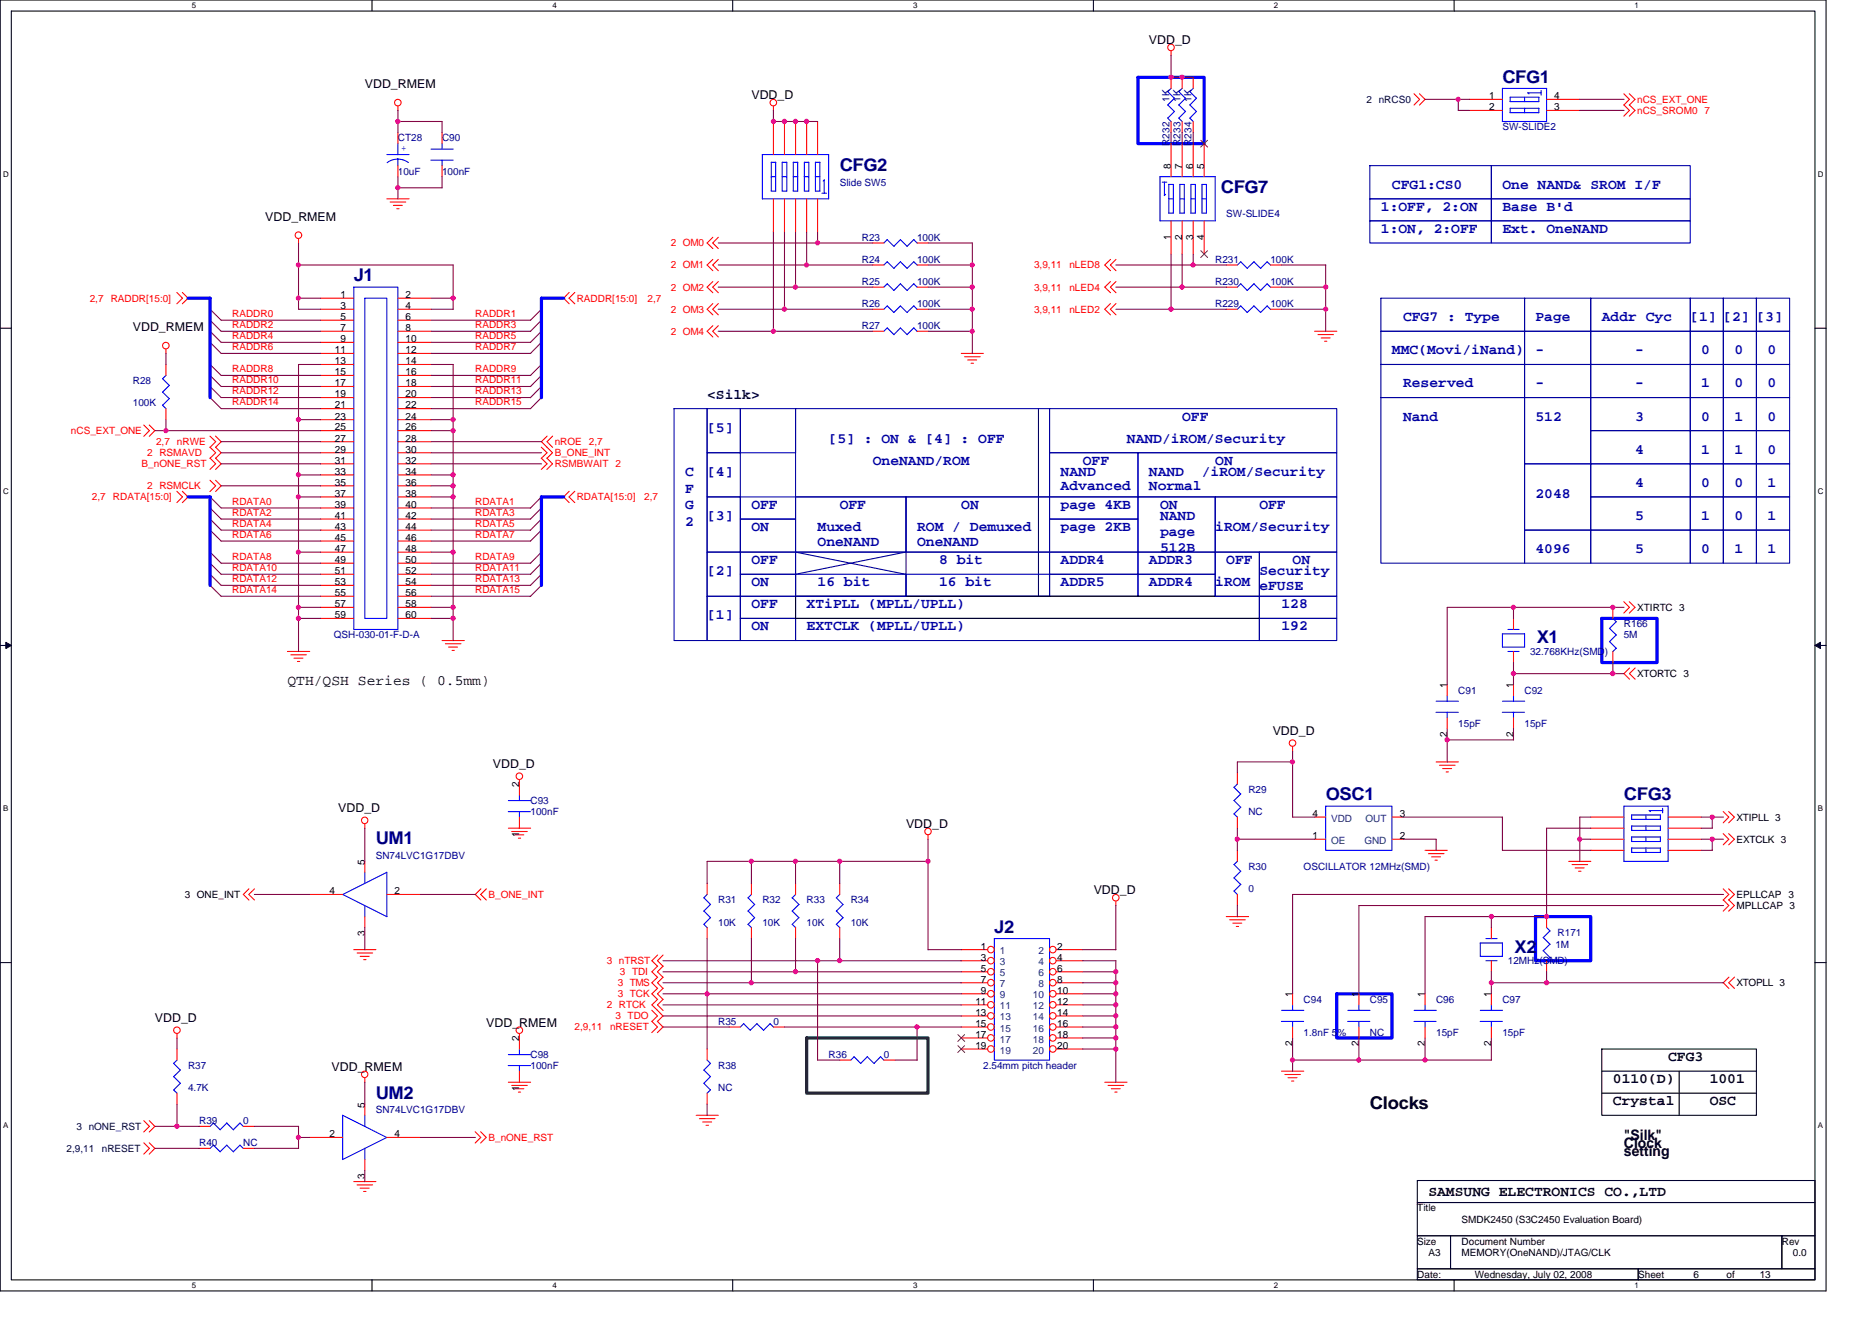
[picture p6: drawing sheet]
<svg xmlns="http://www.w3.org/2000/svg" width="297mm" height="210mm" viewBox="0 0 297 210" stroke-linecap="round" stroke-linejoin="round" font-family="sans-serif">
<path d="M0 0h289.7v204.9h-289.7zM1.8 1.8h286.2v201.3h-286.2z" fill="none" stroke="#000" stroke-width=".17"/>
<g fill="#fff">
<path d="M30.4 .2h.7v1.4h-.7z"/>
<path d="M30.4 203.3h.7v1.4h-.7z"/>
</g>
<path d="M59 0v1.8M59 203.1v1.8" fill="none" stroke="#000" stroke-width=".17"/>
<g fill="#fff">
<path d="M87.6 .2h.7v1.4h-.7z"/>
<path d="M87.6 203.3h.7v1.4h-.7z"/>
</g>
<path d="M116.3 0v1.8M116.3 203.1v1.8" fill="none" stroke="#000" stroke-width=".17"/>
<g fill="#fff">
<path d="M144.9 .2h.7v1.4h-.7z"/>
<path d="M144.9 203.3h.7v1.4h-.7z"/>
</g>
<path d="M173.5 0v1.8M173.5 203.1v1.8" fill="none" stroke="#000" stroke-width=".17"/>
<g fill="#fff">
<path d="M202.1 .2h.7v1.4h-.7z"/>
<path d="M202.1 203.3h.7v1.4h-.7z"/>
</g>
<path d="M230.7 0v1.8M230.7 203.1v1.8" fill="none" stroke="#000" stroke-width=".17"/>
<g fill="#fff">
<path d="M259.4 .2h.6v1.4h-.6z"/>
<path d="M259.4 203.3h.6v1.4h-.6z"/>
<path d="M.5 26.9h.9v1.4h-.9z"/>
<path d="M288.4 26.9h.9v1.4h-.9z"/>
<path d="M.5 77.3h.9v1.4h-.9z"/>
<path d="M288.4 77.3h.9v1.4h-.9z"/>
</g>
<path d="M0 52.1h1.8M288 52.1h1.7" fill="none" stroke="#000" stroke-width=".17"/>
<g fill="#fff">
<path d="M.5 127.6h.8v1.4h-.8z"/>
<path d="M288.4 127.6h.9v1.4h-.9z"/>
</g>
<path d="M0 102.4h1.8M288 102.4h1.7" fill="none" stroke="#000" stroke-width=".17"/>
<path d="M.9 101.9l.9 .5-.9 .5zM288 102.4l.9-.5v1z" fill="#000" stroke="#000" stroke-width=".16"/>
<g fill="#fff">
<path d="M.5 177.9h.8v1.4h-.8z"/>
<path d="M288.4 177.9h.9v1.4h-.9z"/>
</g>
<g fill="none" stroke="#000" stroke-width=".17">
<path d="M126.2 94.6h73.6v3.5h-73.6zM0 152.8h1.8M288 152.8h1.7M254.2 166.5h24.5v10.5h-24.5zM254.2 170h24.5M254.2 173.5h24.5M266.4 170v7M224.9 187.4h63.1v3.5h-63.1zM224.9 190.9h63.1v5.2h-63.1zM224.9 196.1h5.3v5.3h-5.3zM230.2 196.1h52.5v5.3h-52.5zM282.7 196.1h5.3v5.3h-5.3z"/>
<path d="M224.9 201.4h35v1.7h-35zM259.9 201.4h28.1v1.7h-28.1z"/>
</g>
<path d="M143.8 78.9v15.8M164.8 64.9v29.8M126.2 87.6l17.6 3.6M143.8 87.6l-17.6 3.5" fill="none" stroke="#000080" stroke-width=".17"/>
<g fill="none" stroke="#0000a0" stroke-width=".17">
<path d="M217.4 26.3h19.2v5.3h-19.2zM217.4 35.1h19.2v3.5h-19.2zM217.4 31.6h19.2v3.5h-19.2zM236.6 35.1h31.6v3.5h-31.6zM236.6 31.6h31.6v3.5h-31.6zM236.6 26.3h31.6v5.3h-31.6zM219.1 47.3h22.8v5.3h-22.8zM219.1 52.6h22.8v5.2h-22.8zM219.1 57.8h22.8v5.3h-22.8zM241.9 47.3h10.5v5.3h-10.5zM241.9 52.6h10.5v5.2h-10.5zM241.9 57.8h10.5v5.3h-10.5z"/>
<path d="M252.4 47.3h15.8v5.3h-15.8zM252.4 52.6h15.8v5.2h-15.8zM252.4 57.8h15.8v5.3h-15.8zM268.2 57.8h5.2v5.3h-5.2zM268.2 47.3h5.2v5.3h-5.2zM268.2 52.6h5.2v5.2h-5.2zM273.4 47.3h5.3v5.3h-5.3zM273.4 52.6h5.3v5.2h-5.3zM273.4 57.8h5.3v5.3h-5.3zM278.7 52.6h5.3v5.2h-5.3zM278.7 57.8h5.3v5.3h-5.3zM278.7 47.3h5.3v5.3h-5.3z"/>
<path d="M107 64.9h5.2v36.8h-5.2zM112.2 78.9h5.3v8.7h-5.3zM112.2 64.9h5.3v7h-5.3zM112.2 71.9h5.3v7h-5.3zM117.5 64.9h8.7v7h-8.7zM117.5 78.9h8.7v3.5h-8.7zM126.2 64.9h40.3v14h-40.3zM126.2 78.9h17.6v8.7h-17.6zM143.8 78.9h22.7v8.7h-22.7zM166.5 64.9h45.6v7h-45.6zM166.5 71.9h14.1v7h-14.1zM166.5 78.9h14.1v3.5h-14.1z"/>
<path d="M180.6 71.9h31.5v7h-31.5zM180.6 78.9h12.2v8.7h-12.2zM192.8 78.9h19.3v8.7h-19.3zM219.1 63.1h22.8v26.3h-22.8zM241.9 63.1h10.5v10.5h-10.5zM241.9 73.6h10.5v10.5h-10.5zM252.4 63.1h15.8v5.2h-15.8zM252.4 68.3h15.8v5.3h-15.8zM252.4 73.6h15.8v5.3h-15.8zM252.4 78.9h15.8v5.2h-15.8zM268.2 73.6h5.2v5.3h-5.2zM268.2 78.9h5.2v5.2h-5.2z"/>
<path d="M268.2 68.3h5.2v5.3h-5.2zM268.2 63.1h5.2v5.2h-5.2zM273.4 63.1h5.3v5.2h-5.3zM273.4 68.3h5.3v5.3h-5.3zM273.4 73.6h5.3v5.3h-5.3zM273.4 78.9h5.3v5.2h-5.3zM278.7 78.9h5.3v5.2h-5.3zM278.7 73.6h5.3v5.3h-5.3zM278.7 63.1h5.3v5.2h-5.3zM278.7 68.3h5.3v5.3h-5.3zM112.2 94.6h5.3v7.1h-5.3zM112.2 87.6h5.3v7h-5.3z"/>
<path d="M117.5 94.6h8.7v3.5h-8.7zM117.5 98.1h8.7v3.6h-8.7zM117.5 87.6h8.7v3.5h-8.7zM117.5 82.4h8.7v5.2h-8.7zM117.5 91.1h8.7v3.5h-8.7zM126.2 98.1h73.6v3.6h-73.6zM126.2 87.6h40.3v7h-40.3zM126.2 91.1h17.6v3.5h-17.6zM143.8 91.1h22.7v3.5h-22.7zM166.5 91.1h14.1v3.5h-14.1zM166.5 82.4h14.1v5.2h-14.1zM166.5 87.6h14.1v3.5h-14.1z"/>
<path d="M180.6 87.6h12.2v3.5h-12.2zM180.6 91.1h12.2v3.5h-12.2zM192.8 87.6h7v7h-7zM199.8 87.6h12.3v7h-12.3zM199.8 94.6h12.3v3.5h-12.3zM199.8 98.1h12.3v3.6h-12.3zM241.9 84.1h10.5v5.3h-10.5zM252.4 84.1h15.8v5.3h-15.8zM268.2 84.1h5.2v5.3h-5.2zM273.4 84.1h5.3v5.3h-5.3zM278.7 84.1h5.3v5.3h-5.3z"/>
</g>
<path d="M180.6 12.3h10.5v10.5h-10.5zM29.8 47.3h3.6M33.3 47.3v15.8M89.4 47.3h-3.5v15.8M29.8 78.9h3.6M33.3 78.9v14M89.4 78.9h-3.5v14M254.2 98.1h8.7v7.1h-8.7zM212.1 157.7h8.8v7h-8.8zM243.6 145.5h8.8v7h-8.8z" fill="none" stroke="#00f" stroke-width=".51"/>
<path d="M128 164.7h19.3v8.8h-19.3z" fill="none" stroke="#008000" stroke-width=".51"/>
<g fill="none" stroke="#f00" stroke-width=".17">
<path d="M63.1 16.8v.7M122.7 16.8v.7M122.7 19.3v5.2M124.5 19.3v5.2M126.2 19.3v5.2M128 19.3v5.2M129.7 19.3v5.2M185.8 12.3v1.7M185.8 19.3v1.7M185.8 8.1v.7M187.6 12.3v1.7M187.6 19.3v1.7"/>
<path d="M189.3 12.3v1.7M189.3 19.3v1.7M224.4 14.9l.9 .9-.9 .9M225.2 14.9l.9 .9-.9 .9M233.1 15.8h5.3M233.1 17.5h5.3M245.4 15.8h5.3M245.4 17.5h5.3M257.7 14.9l.8 .9-.8 .9M257.7 16.6l.8 .9-.8 .9M258.5 14.9l.9 .9-.9 .9M258.5 16.6l.9 .9-.9 .9"/>
<path d="M47.4 37.9v.7M61.4 31.6h3.5M61.9 32.1h2.5M62.4 32.6h1.4M63 33.1h.3M63.1 21v1.8M63.1 26.3v1.7M70.1 21v1.8M70.1 26.3v1.7M113.1 37.7l-.9 .9 .9 .9M114 37.7l-.9 .9 .9 .9M122.7 31.6v5.2"/>
<path d="M124.5 31.6v5.2M126.2 31.6v5.2M128 31.6v5.2M129.7 31.6v5.2M138.5 38.6h1.7M145.5 38.6h1.8M185.8 22.8v5.2M185.8 35.1v5.2M187.6 22.8v5.2M187.6 35.1v5.2M189.3 22.8v5.2M189.3 35.1v5.2"/>
<path d="M191.1 22.8v5.2M191.1 35.1v5.2M26.3 55.4v.7M26.3 57.8v1.8M28.1 46.4l.9 .9-.9 .9M28.9 46.4l.9 .9-.9 .9M50.9 56.1h5.2M50.9 52.6h5.2M50.9 47.3h5.2M50.9 49.1h5.2M50.9 50.8h5.2M50.9 54.3h5.2"/>
<path d="M50.9 57.8h5.2M50.9 59.6h5.2M63.1 56.1h5.3M63.1 52.6h5.3M63.1 47.3h5.3M63.1 49.1h5.3M63.1 50.8h5.3M63.1 54.3h5.3M63.1 57.8h5.3M63.1 59.6h5.3M90.3 46.4l-.9 .9 .9 .9M91.2 46.4l-.9 .9 .9 .9"/>
<path d="M113.1 51.7l-.9 .9 .9 .9M113.1 41.2l-.9 .9 .9 .9M113.1 44.7l-.9 .9 .9 .9M113.1 48.2l-.9 .9 .9 .9M114 51.7l-.9 .9 .9 .9M114 41.2l-.9 .9 .9 .9M114 44.7l-.9 .9 .9 .9M114 48.2l-.9 .9 .9 .9M138.5 52.6h1.7M138.5 42.1h1.7M138.5 49.1h1.7M138.5 45.6h1.7"/>
<path d="M145.5 52.6h1.8M145.5 42.1h1.8M145.5 49.1h1.8M145.5 45.6h1.8M152.5 56.1h3.5M153.1 56.6h2.4M153.5 57.1h1.5M154.1 57.7h.4M176.2 44.7l-.9 .9 .9 .9M176.2 41.2l-.9 .9 .9 .9M176.2 48.2l-.9 .9 .9 .9M177.1 44.7l-.9 .9 .9 .9"/>
<path d="M177.1 41.2l-.9 .9 .9 .9M177.1 48.2l-.9 .9 .9 .9M194.6 42.1h1.7M194.6 49.1h1.7M194.6 45.6h1.7M201.6 42.1h1.7M201.6 49.1h1.7M201.6 45.6h1.7M208.6 52.6h3.5M209.1 53.1h2.5M209.6 53.6h1.4M210.2 54.2h.3"/>
<path d="M22.8 67.5l.9 .8-.9 1M23.7 67.5l.9 .8-.9 1M26.3 64.9v1.7M28.1 78l.9 .9-.9 .9M28.9 78l.9 .9-.9 .9M33.3 69.2l.9 .9-.9 .9M33.3 71l.9 .9-.9 .8M33.3 76.2l.9 .9-.9 .9M33.3 72.7l.9 .9-.9 .9M34.2 72.7l.9 .9-.9 .9M34.2 69.2l.9 .9-.9 .9M34.2 71l.9 .9-.9 .8"/>
<path d="M34.2 76.2l.9 .9-.9 .9M50.9 61.3h5.2M50.9 63.1h5.2M50.9 64.9h5.2M50.9 66.6h5.2M50.9 68.3h5.2M50.9 70.1h5.2M50.9 71.9h5.2M50.9 73.6h5.2M50.9 75.4h5.2M50.9 77.1h5.2M50.9 78.9h5.2"/>
<path d="M63.1 61.3h5.3M63.1 63.1h5.3M63.1 64.9h5.3M63.1 66.6h5.3M63.1 68.3h5.3M63.1 70.1h5.3M63.1 71.9h5.3M63.1 73.6h5.3M63.1 75.4h5.3M63.1 77.1h5.3M63.1 78.9h5.3M85.9 71l.9 .9-.9 .8"/>
<path d="M85.9 72.7l.9 .9-.9 .9M86.8 72.7l.9 .9-.9 .9M86.8 69.2l-.9 .9 1.8 1.8-.9 .8M87.7 69.2l-.9 .9 .9 .9M90.3 78l-.9 .9 .9 .9M91.2 78l-.9 .9 .9 .9M50.9 80.6h5.2M50.9 82.4h5.2M50.9 84.1h5.2M50.9 85.9h5.2M50.9 87.6h5.2M50.9 89.4h5.2"/>
<path d="M50.9 91.1h5.2M50.9 92.9h5.2M50.9 94.6h5.2M50.9 96.4h5.2M50.9 98.1h5.2M63.1 80.6h5.3M63.1 82.4h5.3M63.1 84.1h5.3M63.1 85.9h5.3M63.1 87.6h5.3M63.1 89.4h5.3M63.1 91.1h5.3"/>
<path d="M63.1 92.9h5.3M63.1 94.6h5.3M63.1 96.4h5.3M63.1 98.1h5.3M240.2 98.1v1.8M255.9 96.4v1.7M257.7 95.5l.8 .9-.8 .9M258.5 95.5l.9 .9-.9 .9M45.6 103.4h3.5M46.1 103.9h2.5M46.6 104.5h1.5M47.2 105h.4"/>
<path d="M70.1 101.7h3.6M70.7 102.2h2.4M71.2 102.7h1.4M71.7 103.2h.4M205.1 118.5v.7M229.6 108.7v1.7M229.6 113.9v1.8M240.2 103.4v1.8M240.2 108.7v1.7M240.2 113.9v1.8M255.9 103.4v1.8M258.6 106l-.9 .9 .9 .9"/>
<path d="M259.5 106l-1 .9 1 .9M57.9 130.7v.8M57.9 136.7v1.8M80.7 131.4h3.5M81.2 132h2.5M81.7 132.5h1.4M82.3 133h.3M82.4 123.7v2.5M82.4 129.7v1.7M147.3 132.5v.7M196.3 122.7v1.7M196.3 129.7v1.7"/>
<path d="M196.3 135v1.7M208.6 133.2h1.8M208.6 129.7h1.8M220.9 133.2h1.7M220.9 129.7h1.7M226.1 135h3.6M226.6 135.5h2.5M227.2 136h1.4M227.7 136.5h.4M227.9 120.9h3.5M228.4 121.5h2.5M228.9 122h1.4"/>
<path d="M229.5 122.5h.3M248.9 136.7h3.5M249.4 137.2h2.5M249.9 137.8h1.5M250.5 138.3h.4M252.4 131.4h5.3M252.4 135h5.3M252.4 133.2h5.3M252.4 129.7h5.3M264.7 131.4h5.2M264.7 135h5.2M264.7 133.2h5.2"/>
<path d="M264.7 129.7h5.2M273.4 132.3l.9 .9-.9 .9M273.4 128.8l.9 .9-.9 .9M274.3 132.3l.9 .9-.9 .9M274.3 128.8l.9 .9-.9 .9M39.5 141.1l-.9 .9 .9 .9M40.4 141.1l-.9 .9 .9 .9M49.1 142h5.3M56.1 150.7h3.5M56.7 151.3h2.4M57.1 151.8h1.5M57.7 152.3h.4"/>
<path d="M57.9 145.5v1.7M61.4 142h5.3M76.3 141.1l-.9 .9 .9 .9M77.2 141.1l-.9 .9 .9 .9M104.3 153.3l-.9 .9 .9 .9M104.3 151.6l-.9 .9 .9 .9M104.3 156.8l-.9 .9 .9 .9M104.3 155.1l-.9 .9 .9 .9M104.3 158.6l-.9 .9 .9 .9M105.2 153.3l-.9 .9 .9 .9M105.2 151.6l-.9 .9 .9 .9M105.2 156.8l-.9 .9 .9 .9"/>
<path d="M105.2 155.1l-.9 .9 .9 .9M105.2 158.6l-.9 .9 .9 .9M112.2 140.2v1.8M112.2 147.2v1.8M119.2 140.2v1.8M119.2 147.2v1.8M126.2 140.2v1.8M126.2 147.2v1.8M133.2 140.2v1.8M133.2 147.2v1.8M152.5 150.7h4.2M152.5 152.5h4.2"/>
<path d="M152.5 154.2h4.2M152.5 156h4.2M152.5 157.7h4.2M152.5 159.5h4.2M167.6 150.7h4.2M167.6 152.5h4.2M167.6 154.2h4.2M167.6 156h4.2M167.6 157.7h4.2M167.6 159.5h4.2M177.1 143v.7M194.6 145.5h3.5"/>
<path d="M195.1 146h2.5M195.6 146.5h1.4M196.2 147h.3M196.3 142v1.7M205.1 157.7v1.8M215.6 157.7v1.8M226.1 157.7v1.8M236.6 147.2v1.8M236.6 152.5v1.7M236.6 157.7v1.8M245.4 145.5v1.7M245.4 152.5v1.7"/>
<path d="M273.4 141.1l.9 .9-.9 .9M273.4 142.8l.9 .9-.9 .9M274.3 141.1l.9 .9-.9 .9M274.3 142.8l.9 .9-.9 .9M274.3 155.1l-.9 .9 .9 .9M275.2 155.1l-.9 .9 .9 .9M22.8 177.9l.9 .9-.9 .9M23.7 177.9l.9 .9-.9 .9M28.1 164v.8M28.1 166.5v1.8M28.1 173.5v1.8M31.6 178.8h1.7"/>
<path d="M38.6 178.8h1.8M57.9 171v.8M57.9 175.3v1.7M75.4 179.6l.9 .9-.9 .9M76.3 179.6l.8 .9-.8 .9M80.7 171.8h3.5M81.2 172.3h2.5M81.7 172.8h1.4M82.3 173.3h.3M82.4 164v2.5M82.4 170v1.8M103.4 160.3l.9 .9-.9 .9"/>
<path d="M103.4 162.1l.9 .9-.9 .9M104.3 160.3l.9 .9-.9 .9M104.3 162.1l.9 .9-.9 .9M110.5 177h3.5M111 177.5h2.5M111.5 178.1h1.4M112 178.6h.4M112.2 166.5v1.8M112.2 173.5v1.8M115.7 163h1.8M122.7 163h1.8M133.2 168.3h1.8"/>
<path d="M140.2 168.3h1.8M152.5 163h4.2M152.5 161.2h4.2M152.5 164.7h4.2M152.5 166.5h4.2M167.6 163h4.2M167.6 161.2h4.2M167.6 164.7h4.2M167.6 166.5h4.2M175.3 171.8h3.5M175.8 172.3h2.5M176.3 172.8h1.5"/>
<path d="M176.9 173.3h.3M203.3 170h3.6M203.9 170.5h2.5M204.4 171h1.4M204.9 171.6h.4M205.1 163v1.7M215.6 163v1.7M226.1 163v1.7M236.6 163v1.7M22.8 181.4l.9 .9-.9 .9M23.7 181.4l.9 .9-.9 .9M31.6 182.3h1.7"/>
<path d="M38.6 182.3h1.8M49.1 180.5h5.3M56.1 187.5h3.5M56.7 188.1h2.4M57.1 188.6h1.5M57.7 189.1h.4M57.9 184v1.8M61.4 180.5h5.3"/>
<circle cx="63.1" cy="16.3" r=".52"/>
<circle cx="122.7" cy="16.3" r=".52"/>
<circle cx="185.8" cy="7.5" r=".52"/>
<circle cx="47.4" cy="37.3" r=".52"/>
<circle cx="26.3" cy="54.9" r=".52"/>
<circle cx="205.1" cy="117.9" r=".52"/>
<circle cx="57.9" cy="130.2" r=".52"/>
<circle cx="82.4" cy="123.2" r=".52"/>
<circle cx="147.2" cy="132" r=".52"/>
<circle cx="157.2" cy="157.7" r=".52"/>
<circle cx="157.2" cy="152.5" r=".52"/>
<circle cx="157.2" cy="159.5" r=".52"/>
<circle cx="157.2" cy="156" r=".52"/>
<circle cx="157.2" cy="150.7" r=".52"/>
<circle cx="157.2" cy="154.2" r=".52"/>
<circle cx="167.1" cy="154.2" r=".52"/>
<circle cx="167.1" cy="156" r=".52"/>
<circle cx="167.1" cy="150.7" r=".52"/>
<circle cx="167.1" cy="159.5" r=".52"/>
<circle cx="167.1" cy="157.7" r=".52"/>
<circle cx="167.1" cy="152.5" r=".52"/>
<circle cx="177" cy="142.5" r=".52"/>
<circle cx="28.1" cy="163.5" r=".52"/>
<circle cx="57.9" cy="170.5" r=".51"/>
<circle cx="82.4" cy="163.5" r=".52"/>
<circle cx="157.2" cy="163" r=".52"/>
<circle cx="157.2" cy="161.2" r=".52"/>
<circle cx="157.2" cy="164.7" r=".52"/>
<circle cx="157.2" cy="166.5" r=".52"/>
<circle cx="167.1" cy="161.2" r=".52"/>
<circle cx="167.1" cy="164.7" r=".52"/>
<circle cx="167.1" cy="163" r=".52"/>
<circle cx="167.1" cy="166.5" r=".52"/>
</g>
<g fill="none" stroke="#00f" stroke-width=".17">
<path d="M185.3 18.7l.5 .6M185.3 16.6l1.1 1.1-1.1 1.1M185.3 14.5l1.1 1.1-1.1 1.1M185.8 14l-.5 .5M187 18.7l.6 .6M187 16.6l1.1 1.1-1.1 1.1M187 14.5l1.1 1.1-1.1 1.1M187.6 14l-.6 .5M188.8 18.7l.5 .6M188.8 16.6l1.1 1.1-1.1 1.1M188.8 14.5l1.1 1.1-1.1 1.1M189.4 14l-.6 .5"/>
<path d="M238.4 19.3h7M238.4 14v5.3M238.4 14h7M239.6 15.4h4.6M239.6 15.4v.7M241.9 15.4v.8M241.9 17.2v.7M244.2 15.4v.8l-4.6-.1M244.2 17.2v.7h-4.6M244.2 17.2h-4.6v.7M244.5 14.4v.7M244.6 14.7h-2.2l.2 .2"/>
<path d="M245.4 14v5.3M61.4 24.5h3.5M63.1 22.8v1.8M63.1 25.3v1M64.8 25.8l-1-.5h-.7l-1 .2-.7 .3M68.4 25.4h3.5M68.4 23.7h3.5M70.1 22.8v.9M70.1 25.4v.9M120.9 24.5h10.6v7.1h-10.5zM122.4 28h.7M122.4 25.8h.7v4.5h-.7z"/>
<path d="M124.1 28h.7M124.8 25.8v4.5h-.7M124.9 25.8h-.8v4.5M125.9 28h.7M125.9 25.8h.7v4.5h-.7zM127.6 28h.7M128.3 25.8v4.5h-.7v-4.6l.8 .1M129.4 28h.7M130.1 25.8v4.6l-.7-.1M130.1 25.8l-.7-.1v4.6M130.4 30.7h.7M130.6 28.7l.2-.1v2.1"/>
<path d="M140.8 38l1.1 1.1M140.8 38l-.6 .6M142.9 38l1.1 1.1M142.9 38l-1.1 1.1M145 38l.5 .6M145 38l-1.1 1.1M184 28h8.8M184.4 28.9h.7M184.8 28.9v2.1M185 30.8l-.3 .3M185.5 31.6h.7M185.5 29.3v4.5h.7v-4.5"/>
<path d="M185.5 29.3h.7M187.2 31.6h.7M187.2 29.3h.7M187.2 29.3v4.5h.7v-4.5M189 31.6h.7M189 29.3h.7M189 29.3v4.5M189.7 29.3v4.5h-.7M190.7 31.6h.7M190.7 29.3v4.5h.7v-4.5h-.7M192.8 28v7.1h-8.7v-7.1M26.3 59.6l-.5 .5 1.1 1.1"/>
<path d="M56.1 45.6h7v54.3h-7zM57.9 47.3h3.5v50.8h-3.5zM140.2 49.1l.6-.6 1.1 1.1M140.2 42.1l.6-.6 1.1 1.1M140.2 45.6l.6-.6 1.1 1.1M140.2 52.6l.6-.6 1.1 1.1M141.8 49.6l1.1-1.1 1.1 1.1M141.8 42.6l1.1-1.1 1.1 1.1M141.8 46.1l1.1-1.1 1.1 1.1M141.8 53.1l1.1-1.1 1.1 1.1M145 48.6l.5 .5M145 41.6l.5 .5"/>
<path d="M145 45l.5 .6M145 52l.5 .6M145 48.5l-1.1 1.1M145 41.5l-1.1 1.1M145 45l-1.1 1.1M145 52l-1.1 1.1M196.3 42.1l.6-.6 1 1.1 1.1-1.1 1 1.1M196.3 45.6l.6-.6 1 1.1M196.3 49.1l.6-.6 1 1.1M197.9 46.1l1.1-1.1 1 1.1M197.9 49.6l1.1-1.1 1 1.1M201.1 41.6l.5 .5"/>
<path d="M201.1 45l.5 .6M201.1 48.6l.5 .5M201.1 41.5l-1.1 1.1M201.1 45l-1.1 1.1M201.1 48.5l-1.1 1.1M25.8 64.3l.5 .6M25.8 62.2l1.1 1.1M26.9 63.2l-1.1 1.1M26.9 61.2l-1.1 1M239.3 99.9h1.7M255.4 99.7l1.1 1.1M255.9 98.1l.6 .6-1.1 1.1"/>
<path d="M227.9 113.1h3.5M227.9 111.3h3.5M229.6 110.4v.9M229.6 113.1v.8M238.4 113.1h3.5M238.4 100.6h3.5v2.1M238.4 111.3h3.5M238.4 100.6v2.1h3.5M239.3 103.4h1.7M240.2 110.4v.9M240.2 113.1v.8M255.4 101.8l1.1 1.1-.6 .5"/>
<path d="M256.5 100.8l-1.1 1.1M57.9 138.5v1.7M80.6 128.8h3.6M80.7 127.1h3.5M82.4 126.2v.9M82.4 128.8v.9M195.8 139.3l1.1 1.1M196.4 136.7l-.6 .5 1.1 1.1M196.4 124.4l-.6 .5 1.1 1.1M196.9 138.3l-1.1 1M196.9 128.1l-1.1 1.1 .5 .5M196.9 126l-1.1 1 1.1 1.1"/>
<path d="M210.4 128h10.5v7h-10.5zM257.7 128h7M257.7 128v8.7M257.7 136.7h7M258.9 130h4.6M258.9 129.3h4.6M258.9 129.3v.7M258.9 132.8v.8M258.9 132.8h4.6M261.2 129.3v.8M261.2 131.1v.7M261.2 132.8v.8"/>
<path d="M261.2 134.6v.7M263.5 129.3v.8M263.5 131.1v.7h-4.6M263.5 132.8v.8h-4.6M263.5 134.6v.7h-4.6M263.5 131.1h-4.6v.7M263.5 134.6h-4.6v.7M263.8 128.3v.7M263.8 128.7l-2.1-.1 .2 .2M264.7 127.9v8.8M54.4 142l7-3.5v7M54.4 142l7 3.5"/>
<path d="M57.9 143.7v1.8M111.7 142.5l1.1 1.1-1.1 1M111.7 144.6l1.1 1.1-1.1 1M111.7 146.7l.5 .5M112.2 142l-.5 .5M118.7 142.5l1.1 1.1M118.7 146.7l.5 .5M119.2 142l-.5 .5M119.7 143.6l-1 1 1.1 1.1M119.7 145.6l-1 1.1M125.7 142.5l1.1 1.1-1.1 1M125.7 144.6l1.1 1.1-1.1 1"/>
<path d="M125.7 146.7l.6 .5M126.2 142l-.5 .5M132.7 142.5l1.1 1.1M132.7 144.6l1.1 1.1M132.7 146.7l.6 .5M133.2 142l-.5 .5M133.8 143.6l-1.1 1M133.8 145.6l-1.1 1.1M157.8 149h8.7v19.3h-8.7zM196.9 140.4l-1.1 1 .5 .6M205.1 159.5v.9M215.6 159.5v.9"/>
<path d="M226.1 159.5v.9M235.8 152.5h1.8M235.8 149h1.8M236.6 159.5v.9M238.4 149.6v2.2h-3.5M238.4 149.7h-3.5v2.1M244.9 148.8l1.1 1.1-1.1 1M244.9 150.9l1.1 1.1-.6 .5M245.4 147.2l.6 .6M245.9 147.7l-1 1.1M27.5 173l.6 .5M27.5 170.9l1.1 1"/>
<path d="M27.5 168.8l1.1 1M28.1 168.2l-.5 .6M28.6 171.9l-1 1.1M28.6 169.8l-1 1.1M33.3 178.8l.6-.6 1 1.1M36 178.2l1 1.1M36 178.2l-1.1 1.1M38.6 178.8l-.5-.6-1.1 1.1M57.9 177v1.8M80.6 169.1h3.6M80.7 167.4h3.5M82.4 166.5v.9"/>
<path d="M82.4 169.1v.9M111.7 171.9l1 1.1M111.7 169.8l1 1.1M112.2 168.2l.5 .6M112.8 170.9l-1.1 1M112.8 168.8l-1.1 1M112.8 173l-.6 .5M118 162.5l-.5 .5M120.1 162.5l1.1 1M120.1 162.5l-1 1-1.1-1M122.2 162.5l.5 .5M122.2 162.5l-1 1"/>
<path d="M135.5 167.7l-.5 .6M137.6 167.7l1.1 1.1M137.6 167.7l-1 1.1-1.1-1.1M139.7 167.7l.6 .6M139.7 167.7l-1 1.1M203.3 162.1h3.6M203.3 160.4h3.6M205.1 162.1v.9M213.8 162.1h3.6M213.9 160.4h3.5M215.6 162.1v.9M224.4 162.1h3.5"/>
<path d="M224.4 160.4h3.5M226.1 162.1v.9M234.9 162.1h3.5M234.9 160.4h3.5M236.6 162.1v.9M33.9 181.8l1 1M33.9 181.7l-.6 .6M36 181.8l1 1M36 181.7l-1.1 1.1M38.1 181.8l.5 .5M38.1 181.7l-1.1 1.1M57.9 182.2v1.8"/>
<path d="M61.4 180.5l-7 3.5M61.4 180.6l-7-3.6v7"/>
</g>
<path d="M190.5 39.8l1.1 1.1M190.5 22.3l1.1 1M191.6 39.8l-1.1 1.1M191.6 22.3l-1.1 1M152 164.2l1.1 1.1M152 166l1.1 1M153.1 164.2l-1.1 1.1M153.1 166l-1.1 1" fill="none" stroke="#804000" stroke-width=".16"/>
<g fill="none" stroke="#800040" stroke-width=".17">
<path d="M63.1 17.5v3.6M63.1 19.3h7.1M70.1 19.3v1.8M122.7 19.3h7M122.7 17.5v1.8M185.8 12.3h3.6M185.8 8.8v3.5M226.1 15.8h7.1M231.4 15.8v1.7h1.8M250.7 15.8h7M250.7 17.5h7M47.4 38.6v10.5"/>
<path d="M63.1 28v3.6M63.1 29.8h7.1M70.1 28v1.8M114 38.6h24.5M122.7 36.8v15.8M124.5 36.8v12.3M126.2 36.8v8.8M128 36.8v5.3M129.7 36.8v1.8M147.3 38.6h7M154.3 38.6v17.5M185.8 21v1.8"/>
<path d="M187.6 21v1.8M189.3 21v1.8M26.3 56.1v1.8M33.3 57.8l1.8 1.8h15.8M33.3 49.1l1.8 1.7h15.8M33.3 54.3l1.8 1.8h15.8M33.3 50.8l1.8 1.8h15.8M33.3 52.6l1.8 1.7h15.8M33.3 59.6l1.8 1.7h15.8M47.4 42.1h24.5v7M47.4 49.1h3.5M47.4 47.3h3.5"/>
<path d="M50.9 57.8h-3.5v45.6M68.4 57.8h3.5v43.9M68.4 49.1h3.5M68.4 52.6h15.8M68.4 47.3h3.5M68.4 50.8h15.8M68.4 56.1h15.8M68.4 59.6h15.8M68.4 54.3h15.8M85.9 49.1l-1.7 1.7M85.9 59.6l-1.7 1.8M85.9 57.8l-1.7 1.8"/>
<path d="M85.9 50.8l-1.7 1.8M85.9 52.6l-1.7 1.8M85.9 54.3l-1.7 1.8M114 45.6h24.5M114 49.1h24.5M114 52.6h24.5M114 42.1h24.5M147.3 45.6h7M147.3 49.1h7M147.3 52.6h7M147.3 42.1h7M177.1 45.6h17.5"/>
<path d="M177.1 49.1h17.5M177.1 42.1h17.5M185.8 40.3v8.8M187.6 40.3v5.3M189.3 40.3v1.8M203.3 45.6h7.1M203.3 49.1h7.1M203.3 42.1h7.1v10.5M24.6 68.3h26.3M26.3 66.6v1.8M33.3 78.8l1.8 1.8h15.8M33.3 63.1l1.8 1.8h15.8"/>
<path d="M33.3 61.3l1.8 1.8h15.8M35.1 70.1h15.8M35.1 71.9h15.8M35.1 73.6h15.8M35.1 77.1h15.8M47.4 66.6h3.5M47.4 78.9h3.5M47.4 75.4h3.5M68.4 66.6h3.5M68.4 70.1h17.5M68.4 78.9h3.5M68.4 71.9h17.5"/>
<path d="M68.4 75.4h3.5M68.4 68.3h3.5M68.4 73.6h17.5M68.4 77.1h3.5M68.4 64.9h15.8M68.4 61.3h15.8M68.4 63.1h15.8M85.9 78.9l-1.7 1.7M85.9 61.3l-1.7 1.8M85.9 63.1l-1.7 1.8M33.3 80.6l1.8 1.8h15.8M33.3 92.9l1.8 1.7h15.8"/>
<path d="M33.3 84.1l1.8 1.8h15.8M33.3 87.6l1.8 1.8h15.8M33.3 89.4l1.8 1.7h15.8M33.3 82.4l1.8 1.7h15.8M33.3 91.1l1.8 1.8h15.8M47.4 98.1h3.5M47.4 87.6h3.5M47.4 96.4h3.5M68.4 89.4h15.8M68.4 80.6h15.8M68.4 98.1h3.5M68.4 82.4h15.8"/>
<path d="M68.4 87.6h3.5M68.4 96.4h3.5M68.4 92.9h15.8M68.4 85.9h15.8M68.4 91.1h15.8M68.4 94.6h15.8M68.4 84.1h15.8M85.9 91.1l-1.7 1.8M85.9 80.6l-1.7 1.8M85.9 87.6l-1.7 1.8M85.9 92.9l-1.7 1.8M85.9 82.4l-1.7 1.8"/>
<path d="M85.9 84.1l-1.7 1.8M85.9 89.4l-1.7 1.8M240.2 96.4v1.8M257.7 96.4h-28.1v12.3M205.1 119.2v10.5M229.6 115.7v5.2M229.6 117.4h10.6M240.2 105.2v3.5M240.2 115.7v1.8M240.2 106.9h17.5M255.9 105.2v1.7M57.9 131.4v5.3"/>
<path d="M119.2 136.7v3.5M126.2 136.7v3.5M133.2 136.7v3.5M147.3 133.2v17.5h5.2M147.3 136.7h-35.1v3.5M196.3 133.2h12.3M196.3 131.4v3.6M205.1 129.7h3.5M205.1 120.9h-8.8v1.8M222.6 133.2h5.3v1.8M222.6 129.7h15.8v5.3M238.4 135h14"/>
<path d="M250.7 133.2h1.7M252.4 131.4h-7v14.1M252.4 129.7h-1.7v7M269.9 131.4h1.8M269.9 135h1.8M269.9 133.2h3.6M269.9 129.7h3.6M271.7 129.7v1.8M271.7 133.2v1.8M40.4 142h8.7M57.9 147.2v3.5M66.7 142h8.7"/>
<path d="M105.2 154.2h47.3M105.2 157.7h47.3M105.2 152.5h47.3M105.2 156h47.3M105.2 159.5h47.3M112.2 149v17.5M119.2 149v7M126.2 149v5.3M129.7 152.5v15.8M133.2 149v3.5M171.8 154.2h5.3M171.8 157.7h5.3"/>
<path d="M171.8 152.5h5.3M171.8 156h5.3M171.8 150.7h5.3M171.8 159.5h5.3M177.1 143.7v7M177.1 152.5v19.3M196.3 143.7v1.8M236.6 156h36.9M236.6 145.5v1.7M236.6 154.2v3.6M245.4 154.2v1.8M245.4 145.5h-19.3v12.3"/>
<path d="M273.5 142h-68.4v15.8M273.5 143.7h-57.9v14.1M24.6 178.8h7M28.1 164.7v1.8M28.1 175.3v3.5M40.4 178.8h7M47.4 178.8v3.5M57.9 171.8v3.5M105.2 161.2h47.3M105.2 163h10.5M112.2 175.3v1.7M124.5 163h28"/>
<path d="M129.7 168.3h3.6M142 168.3h3.5M145.5 163v5.3M171.8 161.2h5.3M171.8 163h5.3M171.8 166.5h5.3M171.8 164.7h5.3M205.1 164.7v5.3M205.1 168.3h31.6M215.6 164.7v3.6M226.1 164.7v3.6M236.6 164.7v3.6"/>
<path d="M24.6 182.3h7M40.4 182.3h7M47.4 180.5h1.7M57.9 185.8v1.8M66.7 180.5h8.7"/>
</g>
<g fill="#f0f" stroke="#f0f" stroke-width=".17">
<circle cx="47.3" cy="66.6" r=".34"/>
<circle cx="47.3" cy="87.6" r=".34"/>
<circle cx="47.3" cy="96.4" r=".34"/>
<circle cx="71.9" cy="78.9" r=".35"/>
<circle cx="71.9" cy="87.6" r=".35"/>
<circle cx="71.9" cy="75.4" r=".35"/>
<circle cx="71.9" cy="68.3" r=".35"/>
<circle cx="71.9" cy="47.3" r=".35"/>
<circle cx="154.3" cy="52.6" r=".34"/>
<circle cx="63.1" cy="19.3" r=".35"/>
<circle cx="154.3" cy="45.6" r=".34"/>
<circle cx="47.3" cy="42.1" r=".34"/>
<circle cx="154.3" cy="49.1" r=".34"/>
<circle cx="71.9" cy="96.4" r=".35"/>
<circle cx="71.9" cy="98.1" r=".35"/>
<circle cx="26.3" cy="68.3" r=".34"/>
<circle cx="71.9" cy="66.6" r=".35"/>
<circle cx="71.9" cy="77.1" r=".35"/>
<circle cx="122.7" cy="52.6" r=".34"/>
<circle cx="47.3" cy="98.1" r=".34"/>
<circle cx="126.2" cy="45.6" r=".34"/>
<circle cx="128" cy="42.1" r=".34"/>
<circle cx="47.3" cy="47.3" r=".34"/>
<circle cx="124.5" cy="49.1" r=".35"/>
<circle cx="129.7" cy="38.5" r=".34"/>
<circle cx="47.3" cy="75.4" r=".34"/>
<circle cx="47.3" cy="78.9" r=".34"/>
<circle cx="154.3" cy="42.1" r=".34"/>
<circle cx="231.4" cy="15.8" r=".34"/>
<circle cx="28.1" cy="178.8" r=".35"/>
<circle cx="147.3" cy="136.7" r=".34"/>
<circle cx="119.2" cy="136.7" r=".34"/>
<circle cx="126.2" cy="154.2" r=".34"/>
<circle cx="119.2" cy="156" r=".34"/>
<circle cx="129.7" cy="152.5" r=".34"/>
<circle cx="177" cy="164.7" r=".35"/>
<circle cx="177" cy="161.2" r=".35"/>
<circle cx="177" cy="157.7" r=".35"/>
<circle cx="126.2" cy="136.7" r=".34"/>
<circle cx="177" cy="156" r=".35"/>
<circle cx="133.2" cy="136.7" r=".35"/>
<circle cx="145.5" cy="163" r=".34"/>
<circle cx="177" cy="163" r=".35"/>
<circle cx="112.2" cy="157.7" r=".34"/>
<circle cx="177" cy="159.5" r=".35"/>
<circle cx="177" cy="154.2" r=".35"/>
<circle cx="133.2" cy="152.5" r=".35"/>
<circle cx="177" cy="166.5" r=".35"/>
<circle cx="240.1" cy="96.4" r=".34"/>
<circle cx="236.6" cy="156" r=".34"/>
<circle cx="240.1" cy="106.9" r=".34"/>
<circle cx="255.9" cy="106.9" r=".35"/>
<circle cx="271.7" cy="133.2" r=".34"/>
<circle cx="245.4" cy="145.5" r=".34"/>
<circle cx="271.7" cy="129.7" r=".34"/>
<circle cx="236.6" cy="145.5" r=".34"/>
<circle cx="226.1" cy="168.2" r=".34"/>
<circle cx="205.1" cy="168.2" r=".34"/>
<circle cx="215.6" cy="168.2" r=".34"/>
<circle cx="229.6" cy="117.4" r=".35"/>
<circle cx="255.9" cy="96.4" r=".35"/>
<circle cx="47.3" cy="180.5" r=".34"/>
<circle cx="63.1" cy="29.8" r=".35"/>
<circle cx="196.3" cy="133.2" r=".34"/>
<circle cx="205.1" cy="120.9" r=".34"/>
<circle cx="122.7" cy="19.3" r=".34"/>
<circle cx="124.5" cy="19.3" r=".35"/>
<circle cx="128" cy="19.3" r=".34"/>
<circle cx="126.2" cy="19.3" r=".34"/>
<circle cx="250.6" cy="133.2" r=".34"/>
<circle cx="187.6" cy="12.3" r=".34"/>
<circle cx="210.3" cy="45.6" r=".34"/>
<circle cx="210.4" cy="49.1" r=".34"/>
<circle cx="185.8" cy="12.3" r=".35"/>
<circle cx="189.3" cy="42.1" r=".34"/>
<circle cx="185.8" cy="49.1" r=".35"/>
<circle cx="187.5" cy="45.6" r=".34"/>
<circle cx="245.4" cy="156" r=".34"/>
</g>
<g font-size="2.8" fill="#000080">
<text x="238.4" y="13.1">CFG1</text>
<text x="133.2" y="27.1">CFG2</text>
<text x="193.7" y="30.6">CFG7</text>
<text x="56.1" y="44.6">J1</text>
<text x="243.8" y="102.1">X1</text>
<text x="210.4" y="127">OSC1</text>
<text x="257.7" y="127">CFG3</text>
<text x="59.6" y="134">UM1</text>
<text x="157.8" y="148.1">J2</text>
<text x="240.3" y="151.2">X2</text>
<text x="59.6" y="174.3">UM2</text>
</g>
<text font-size="2.8" x="217.4" y="176.1">Clocks</text>
<g font-size="2.3" fill="#0000a0">
<text x="220.9" y="30">CFG1:CS0</text>
<text x="238.4" y="30">One NAND&amp; SROM I/F</text>
<text x="219.1" y="33.5">1:OFF, 2:ON</text>
<text x="238.4" y="33.5">Base B'd</text>
<text x="219.1" y="37">1:ON, 2:OFF</text>
<text x="238.4" y="37">Ext. OneNAND</text>
<text x="222.6" y="51">CFG7 : Type</text>
<text x="243.6" y="51">Page</text>
<text x="254.2" y="51">Addr Cyc</text>
<text x="268.2" y="51">[1] [2] [3]</text>
<text x="220.9" y="56.2">MMC(Movi/iNand)</text>
<text x="243.6" y="56.2">-</text>
<text x="259.4" y="56.2">-</text>
<text x="269.9" y="56.2">0</text>
<text x="275.2" y="56.2">0</text>
<text x="280.5" y="56.2">0</text>
<text x="222.6" y="61.5">Reserved</text>
<text x="243.6" y="61.5">-</text>
<text x="259.4" y="61.5">-</text>
<text x="269.9" y="61.5">1</text>
<text x="275.2" y="61.5">0</text>
<text x="280.5" y="61.5">0</text>
<text x="112.2" y="68.5">[5]</text>
<text x="131.5" y="70.3">[5] : ON &amp; [4] : OFF</text>
<text x="178.8" y="70.2">NAND/iROM/Security</text>
<text x="187.6" y="66.8">OFF</text>
<text x="222.6" y="66.8">Nand</text>
<text x="243.6" y="66.8">512</text>
<text x="259.4" y="66.8">3</text>
<text x="269.9" y="66.8">0</text>
<text x="269.9" y="72">1</text>
<text x="275.2" y="66.8">1</text>
<text x="280.5" y="72">0</text>
<text x="280.5" y="66.7">0</text>
<text x="108.7" y="75.5">C</text>
<text x="112.2" y="75.5">[4]</text>
<text x="138.5" y="73.8">OneNAND/ROM</text>
<text x="168.3" y="75.5">NAND</text>
<text x="168.3" y="77.8">Advanced</text>
<text x="171.8" y="73.8">OFF</text>
<text x="182.3" y="75.5">NAND</text>
<text x="182.3" y="77.8">Normal</text>
<text x="190.7" y="75.5">/iROM/Security</text>
<text x="192.8" y="73.8">ON</text>
<text x="259.4" y="72">4</text>
<text x="259.4" y="77.3">4</text>
<text x="269.9" y="77.3">0</text>
<text x="275.2" y="72">1</text>
<text x="275.2" y="77.3">0</text>
<text x="280.5" y="77.3">1</text>
<text x="108.7" y="78.2">F</text>
<text x="108.7" y="80.8">G</text>
<text x="108.7" y="83.5">2</text>
<text x="112.2" y="82.5">[3]</text>
<text x="119.2" y="80.8">OFF</text>
<text x="133.2" y="80.8">OFF</text>
<text x="152.5" y="80.8">ON</text>
<text x="168.3" y="80.8">page 4KB</text>
<text x="184.1" y="82.5">NAND</text>
<text x="184.1" y="80.8">ON</text>
<text x="199.8" y="80.8">OFF</text>
<text x="243.6" y="79">2048</text>
<text x="259.4" y="82.5">5</text>
<text x="269.9" y="82.5">1</text>
<text x="275.2" y="82.5">0</text>
<text x="280.5" y="82.5">1</text>
<text x="119.2" y="84.3">ON</text>
<text x="119.2" y="89.5">OFF</text>
<text x="129.7" y="84.3">Muxed</text>
<text x="129.7" y="86.6">OneNAND</text>
<text x="145.5" y="84.3">ROM / Demuxed</text>
<text x="145.5" y="86.6">OneNAND</text>
<text x="149" y="89.5">8 bit</text>
<text x="168.3" y="89.5">ADDR4</text>
<text x="168.3" y="84.3">page 2KB</text>
<text x="182.3" y="89.5">ADDR3</text>
<text x="184.1" y="85.1">page</text>
<text x="184.1" y="87.6">512B</text>
<text x="192.8" y="84.3">iROM/Security</text>
<text x="194.6" y="89.5">OFF</text>
<text x="205.1" y="89.5">ON</text>
<text x="243.6" y="87.8">4096</text>
<text x="259.4" y="87.8">5</text>
<text x="269.9" y="87.8">0</text>
<text x="275.2" y="87.8">1</text>
<text x="280.5" y="87.8">1</text>
<text x="112.2" y="91.3">[2]</text>
<text x="119.2" y="93.1">ON</text>
<text x="129.7" y="93">16 bit</text>
<text x="149" y="93">16 bit</text>
<text x="168.3" y="93">ADDR5</text>
<text x="182.3" y="93">ADDR4</text>
<text x="192.8" y="93">iROM</text>
<text x="199.8" y="91.3">Security</text>
<text x="199.8" y="93.6">eFUSE</text>
<text x="112.2" y="98.3">[1]</text>
<text x="119.2" y="100.1">ON</text>
<text x="119.2" y="96.5">OFF</text>
<text x="128" y="100.1">EXTCLK (MPLL/UPLL)</text>
<text x="128" y="96.5">XTiPLL (MPLL/UPLL)</text>
<text x="203.3" y="96.5">128</text>
<text x="203.3" y="100">192</text>
</g>
<text font-size="2.3" fill="#000040" x="112.2" y="63.2">&lt;Silk&gt;</text>
<g font-size="2.3">
<text x="45.6" y="108.7">QTH/QSH Series ( 0.5mm)</text>
<text x="255.9" y="171.9">0110(D)</text>
<text x="264.7" y="168.4">CFG3</text>
<text x="271.3" y="171.9">1001</text>
<text x="255.9" y="175.4">Crystal</text>
<text x="271.3" y="175.4">OSC</text>
<text x="257.7" y="180.9">&quot;Silk&quot;</text>
<text x="257.7" y="182.2">Clock</text>
<text x="257.7" y="183.5">setting</text>
<text x="226.6" y="189.8">SAMSUNG ELECTRONICS CO.,LTD</text>
</g>
<g font-size="1.9">
<text x="182.3" y="7">VDD_D</text>
<text x="57.9" y="14">VDD_RMEM</text>
<text x="119.2" y="15.7">VDD_D</text>
<text x="42.1" y="35">VDD_RMEM</text>
<text x="21.1" y="52.5">VDD_RMEM</text>
<text x="201.9" y="116.7">VDD_D</text>
<text x="78.2" y="121.9">VDD_D</text>
<text x="53.7" y="128.9">VDD_D</text>
<text x="143.8" y="131.4">VDD_D</text>
<text x="173.5" y="141.9">VDD_D</text>
<text x="24.6" y="162.3">VDD_D</text>
<text x="77.1" y="163">VDD_RMEM</text>
<text x="52.6" y="170">VDD_RMEM</text>
</g>
<g font-size="1.6" fill="#000080">
<text x="185.5" y="16.1" transform="rotate(-90 185.5 16.1)">1K</text>
<text x="187.3" y="16.1" transform="rotate(-90 187.3 16.1)">1K</text>
<text x="189.1" y="16.1" transform="rotate(-90 189.1 16.1)">1K</text>
<text x="63.1" y="22.5">CT28</text>
<text x="70.1" y="22.5">C90</text>
<text x="185.5" y="23.1" transform="rotate(-90 185.5 23.1)">R232</text>
<text x="187.3" y="23.1" transform="rotate(-90 187.3 23.1)">R233</text>
<text x="189.1" y="23.1" transform="rotate(-90 189.1 23.1)">R234</text>
<text x="238.4" y="20.7">SW-SLIDE2</text>
<text x="63.1" y="27.7">10uF</text>
<text x="70.1" y="27.7">100nF</text>
<text x="133.2" y="29.5">Slide SW5</text>
<text x="194.6" y="34.4">SW-SLIDE4</text>
<text x="136.8" y="38.2">R23</text>
<text x="136.8" y="41.7">R24</text>
<text x="145.5" y="38.2">100K</text>
<text x="145.5" y="41.7">100K</text>
<text x="192.8" y="41.7">R231</text>
<text x="201.6" y="41.7">100K</text>
<text x="136.8" y="45.2">R25</text>
<text x="145.5" y="45.2">100K</text>
<text x="192.8" y="45.2">R230</text>
<text x="201.6" y="45.2">100K</text>
<text x="136.8" y="48.7">R26</text>
<text x="136.8" y="52.2">R27</text>
<text x="145.5" y="48.7">100K</text>
<text x="145.5" y="52.2">100K</text>
<text x="192.8" y="48.7">R229</text>
<text x="201.6" y="48.7">100K</text>
<text x="21.1" y="61">R28</text>
<text x="21.1" y="64.5">100K</text>
<text x="53" y="101.3">QSH-030-01-F-D-A</text>
<text x="257.7" y="99.6">R166</text>
<text x="257.7" y="101.3">5M</text>
<text x="242.8" y="103.9">32.768KHz(SMD)</text>
<text x="231.4" y="110.1">C91</text>
<text x="241.9" y="110.1">C92</text>
<text x="231.4" y="115.3">15pF</text>
<text x="241.9" y="115.3">15pF</text>
<text x="198.1" y="125.9">R29</text>
<text x="84.2" y="127.6">C93</text>
<text x="84.2" y="129.4">100nF</text>
<text x="198.1" y="129.4">NC</text>
<text x="59.6" y="136.4">SN74LVC1G17DBV</text>
<text x="114" y="143.4">R31</text>
<text x="121" y="143.4">R32</text>
<text x="128" y="143.4">R33</text>
<text x="135" y="143.4">R34</text>
<text x="198.1" y="138.1">R30</text>
<text x="198.1" y="141.6">0</text>
<text x="206.9" y="138.1">OSCILLATOR 12MHz(SMD)</text>
<text x="114" y="146.9">10K</text>
<text x="121" y="146.9">10K</text>
<text x="128" y="146.9">10K</text>
<text x="135" y="146.9">10K</text>
<text x="247.2" y="148.6">R171</text>
<text x="239.3" y="153">12MHz(SMD)</text>
<text x="246.8" y="150.4">1M</text>
<text x="206.9" y="159.2">C94</text>
<text x="217.4" y="159.2">C95</text>
<text x="227.9" y="159.2">C96</text>
<text x="238.4" y="159.2">C97</text>
<text x="84.2" y="167.9">C98</text>
<text x="114" y="162.7">R35</text>
<text x="122.7" y="162.7">0</text>
<text x="131.5" y="167.9">R36</text>
<text x="140.2" y="167.9">0</text>
<text x="206.9" y="164.4">1.8nF 5%</text>
<text x="217.4" y="164.4">NC</text>
<text x="227.9" y="164.4">15pF</text>
<text x="238.4" y="164.4">15pF</text>
<text x="29.8" y="169.7">R37</text>
<text x="29.8" y="173.2">4.7K</text>
<text x="84.2" y="169.7">100nF</text>
<text x="114" y="169.7">R38</text>
<text x="114" y="173.2">NC</text>
<text x="156" y="169.7">2.54mm pitch header</text>
<text x="31.6" y="178.4">R39</text>
<text x="38.6" y="178.4">0</text>
<text x="59.6" y="176.7">SN74LVC1G17DBV</text>
<text x="31.6" y="181.9">R40</text>
<text x="38.6" y="181.9">NC</text>
</g>
<g font-size="1.6" fill="#000040">
<text x="216.8" y="16.3">2 nRCS0</text>
<text x="12.1" y="179.3">3 nONE_RST</text>
<text x="10.6" y="182.8">2,9,11</text>
<text x="16.2" y="182.8">nRESET</text>
</g>
<g font-size="1.6">
<text x="236.3" y="15.7">1</text>
<text x="236.3" y="17.5">2</text>
<text x="246.6" y="15.7">4</text>
<text x="246.6" y="17.5">3</text>
<text x="185.8" y="26.8" transform="rotate(-90 185.8 26.8)">8</text>
<text x="187.6" y="26.8" transform="rotate(-90 187.6 26.8)">7</text>
<text x="189.3" y="26.8" transform="rotate(-90 189.3 26.8)">6</text>
<text x="191" y="26.8" transform="rotate(-90 191 26.8)">5</text>
<text x="185.8" y="38.1" transform="rotate(-90 185.8 38.1)">1</text>
<text x="187.6" y="38.1" transform="rotate(-90 187.6 38.1)">2</text>
<text x="189.3" y="38.1" transform="rotate(-90 189.3 38.1)">3</text>
<text x="191" y="38.1" transform="rotate(-90 191 38.1)">4</text>
<text x="54" y="47.3">1</text>
<text x="64.4" y="47.3">2</text>
<text x="54" y="49.1">3</text>
<text x="54" y="50.8">5</text>
<text x="54" y="52.6">7</text>
<text x="64.4" y="49.1">4</text>
<text x="64.4" y="50.8">6</text>
<text x="64.4" y="52.6">8</text>
<text x="53.1" y="56.1">11</text>
<text x="53.1" y="57.8">13</text>
<text x="53.1" y="59.6">15</text>
<text x="54" y="54.3">9</text>
<text x="64.4" y="54.3">10</text>
<text x="64.4" y="56.1">12</text>
<text x="64.4" y="57.8">14</text>
<text x="64.4" y="59.6">16</text>
<text x="53.1" y="61.3">17</text>
<text x="53.1" y="63.1">19</text>
<text x="53.1" y="64.8">21</text>
<text x="64.4" y="61.3">18</text>
<text x="64.4" y="63.1">20</text>
<text x="64.4" y="64.8">22</text>
<text x="53.1" y="66.6">23</text>
<text x="53.1" y="68.3">25</text>
<text x="53.1" y="70.1">27</text>
<text x="53.1" y="71.8">29</text>
<text x="64.4" y="66.6">24</text>
<text x="64.4" y="68.3">26</text>
<text x="64.4" y="70.1">28</text>
<text x="64.4" y="71.8">30</text>
<text x="53.1" y="73.6">31</text>
<text x="53.1" y="75.4">33</text>
<text x="53.1" y="77.1">35</text>
<text x="64.4" y="73.6">32</text>
<text x="64.4" y="75.4">34</text>
<text x="64.4" y="77.1">36</text>
<text x="53.1" y="78.8">37</text>
<text x="53.1" y="80.6">39</text>
<text x="53.1" y="82.4">41</text>
<text x="64.4" y="78.8">38</text>
<text x="64.4" y="80.6">40</text>
<text x="64.4" y="82.4">42</text>
<text x="53.1" y="84.1">43</text>
<text x="53.1" y="85.9">45</text>
<text x="53.1" y="87.6">47</text>
<text x="53.1" y="89.4">49</text>
<text x="64.4" y="84.1">44</text>
<text x="64.4" y="85.9">46</text>
<text x="64.4" y="87.6">48</text>
<text x="64.4" y="89.4">50</text>
<text x="53.1" y="91.1">51</text>
<text x="53.1" y="92.9">53</text>
<text x="53.1" y="94.6">55</text>
<text x="64.4" y="91.1">52</text>
<text x="64.4" y="92.9">54</text>
<text x="64.4" y="94.6">56</text>
<text x="53.1" y="96.4">57</text>
<text x="53.1" y="98.1">59</text>
<text x="64.4" y="96.4">58</text>
<text x="64.4" y="98.1">60</text>
<text x="259.8" y="96.9">XTIRTC 3</text>
<text x="259.8" y="107.5">XTORTC 3</text>
<text x="229.6" y="109.2" transform="rotate(-90 229.6 109.2)">1</text>
<text x="240.1" y="109.2" transform="rotate(-90 240.1 109.2)">1</text>
<text x="229.6" y="117" transform="rotate(-90 229.6 117)">2</text>
<text x="240.1" y="117" transform="rotate(-90 240.1 117)">2</text>
<text x="82.4" y="125" transform="rotate(-90 82.4 125)">2</text>
<text x="208.2" y="129.7">4</text>
<text x="222.1" y="129.7">3</text>
<text x="275.5" y="130.2">XTIPLL 3</text>
<text x="57.9" y="137.2" transform="rotate(-90 57.9 137.2)">5</text>
<text x="82.4" y="132.8" transform="rotate(-90 82.4 132.8)">1</text>
<text x="208.2" y="133.2">1</text>
<text x="222.1" y="133.2">2</text>
<text x="275.5" y="133.8">EXTCLK 3</text>
<text x="29.3" y="142.5">3 ONE_INT</text>
<text x="52.3" y="141.9">4</text>
<text x="62.6" y="141.9">2</text>
<text x="275.5" y="142.5">EPLLCAP</text>
<text x="283.8" y="142.5">3</text>
<text x="57.9" y="148.6" transform="rotate(-90 57.9 148.6)">3</text>
<text x="275.5" y="144.3">MPLLCAP 3</text>
<text x="155.7" y="150.7">1</text>
<text x="155.7" y="152.5">3</text>
<text x="155.7" y="154.2">5</text>
<text x="155.7" y="156">7</text>
<text x="167.8" y="150.7">2</text>
<text x="167.8" y="152.5">4</text>
<text x="167.8" y="154.2">6</text>
<text x="167.8" y="156">8</text>
<text x="154.8" y="159.5">11</text>
<text x="154.8" y="161.2">13</text>
<text x="155.7" y="157.7">9</text>
<text x="167.8" y="157.7">10</text>
<text x="167.8" y="159.5">12</text>
<text x="167.8" y="161.2">14</text>
<text x="205.1" y="158.3" transform="rotate(-90 205.1 158.3)">1</text>
<text x="215.6" y="158.3" transform="rotate(-90 215.6 158.3)">1</text>
<text x="226.1" y="158.3" transform="rotate(-90 226.1 158.3)">1</text>
<text x="236.6" y="158.3" transform="rotate(-90 236.6 158.3)">1</text>
<text x="275.5" y="156.5">XTOPLL 3</text>
<text x="82.4" y="165.3" transform="rotate(-90 82.4 165.3)">2</text>
<text x="154.8" y="163">15</text>
<text x="154.8" y="164.7">17</text>
<text x="154.8" y="166.5">19</text>
<text x="167.8" y="163">16</text>
<text x="167.8" y="164.7">18</text>
<text x="167.8" y="166.5">20</text>
<text x="205.1" y="166.1" transform="rotate(-90 205.1 166.1)">2</text>
<text x="215.6" y="166.1" transform="rotate(-90 215.6 166.1)">2</text>
<text x="226.1" y="166.1" transform="rotate(-90 226.1 166.1)">2</text>
<text x="236.6" y="166.1" transform="rotate(-90 236.6 166.1)">2</text>
<text x="82.4" y="173.1" transform="rotate(-90 82.4 173.1)">1</text>
<text x="57.9" y="175.8" transform="rotate(-90 57.9 175.8)">5</text>
<text x="52.3" y="180.5">2</text>
<text x="62.6" y="180.5">4</text>
<text x="57.9" y="187.1" transform="rotate(-90 57.9 187.1)">3</text>
<text x="224.9" y="192.3">Title</text>
<text x="224.9" y="197.5">Size</text>
<text x="231.9" y="194">SMDK2450 (S3C2450 Evaluation Board)</text>
<text x="231.9" y="197.5">Document Number</text>
<text x="282.7" y="197.5">Rev</text>
<text x="224.9" y="202.8">Date:</text>
<text x="226.6" y="199.3">A3</text>
<text x="231.9" y="199.3">MEMORY(OneNAND)/JTAG/CLK</text>
<text x="234" y="202.8">Wednesday, July 02, 2008</text>
<text x="259.9" y="202.8">Sheet</text>
<text x="268.7" y="202.8">6</text>
<text x="274" y="202.8">of</text>
<text x="279.2" y="202.8">13</text>
<text x="284.5" y="199.3">0.0</text>
</g>
<g font-size="1.6" fill="#f00">
<text x="259.8" y="16.3">nCS_EXT_ONE</text>
<text x="259.8" y="18.1">nCS_SROM0 7</text>
<text x="106.4" y="39.1">2 OM0</text>
<text x="14.2" y="47.9">2,7</text>
<text x="17.6" y="47.9">RADDR[15:0]</text>
<text x="91.5" y="47.9">RADDR[15:0]</text>
<text x="102.7" y="47.9">2,7</text>
<text x="106.4" y="42.6">2 OM1</text>
<text x="106.4" y="46.1">2 OM2</text>
<text x="164.1" y="46.1">3,9,11</text>
<text x="164.1" y="42.6">3,9,11</text>
<text x="169.7" y="46.1">nLED4</text>
<text x="169.7" y="42.6">nLED8</text>
<text x="36.8" y="50.3">RADDR0</text>
<text x="36.8" y="53.8">RADDR4</text>
<text x="36.8" y="52.1">RADDR2</text>
<text x="75.4" y="52.1">RADDR3</text>
<text x="75.4" y="50.3">RADDR1</text>
<text x="75.4" y="53.8">RADDR5</text>
<text x="106.4" y="53.1">2 OM4</text>
<text x="106.4" y="49.6">2 OM3</text>
<text x="164.1" y="49.6">3,9,11</text>
<text x="169.7" y="49.6">nLED2</text>
<text x="36.8" y="55.6">RADDR6</text>
<text x="36.8" y="59.1">RADDR8</text>
<text x="75.4" y="59.1">RADDR9</text>
<text x="75.4" y="55.6">RADDR7</text>
<text x="36.8" y="60.8">RADDR10</text>
<text x="36.8" y="64.4">RADDR14</text>
<text x="36.8" y="62.6">RADDR12</text>
<text x="75.4" y="64.3">RADDR15</text>
<text x="75.4" y="60.8">RADDR11</text>
<text x="75.4" y="62.6">RADDR13</text>
<text x="11.3" y="68.9">nCS_EXT_ONE</text>
<text x="24.8" y="70.7">2,7</text>
<text x="28.1" y="70.7">nRWE</text>
<text x="88" y="70.7">nROE 2,7</text>
<text x="22.5" y="74.1">B_nONE_RST</text>
<text x="23.3" y="72.4">2 RSMAVD</text>
<text x="23.3" y="77.7">2 RSMCLK</text>
<text x="88" y="72.4">B_ONE_INT</text>
<text x="88" y="74.1">RSMBWAIT 2</text>
<text x="14.6" y="79.4">2,7</text>
<text x="17.9" y="79.4">RDATA[15:0]</text>
<text x="36.8" y="81.9">RDATA2</text>
<text x="36.8" y="83.6">RDATA4</text>
<text x="36.8" y="80.1">RDATA0</text>
<text x="75.4" y="80.1">RDATA1</text>
<text x="75.4" y="81.9">RDATA3</text>
<text x="75.4" y="83.6">RDATA5</text>
<text x="91.5" y="79.4">RDATA[15:0]</text>
<text x="102.2" y="79.4">2,7</text>
<text x="36.8" y="88.9">RDATA8</text>
<text x="36.8" y="85.4">RDATA6</text>
<text x="75.4" y="88.9">RDATA9</text>
<text x="75.4" y="85.4">RDATA7</text>
<text x="36.8" y="94.1">RDATA14</text>
<text x="36.8" y="90.6">RDATA10</text>
<text x="36.8" y="92.4">RDATA12</text>
<text x="75.4" y="92.4">RDATA13</text>
<text x="75.4" y="90.6">RDATA11</text>
<text x="75.4" y="94.1">RDATA15</text>
<text x="77.5" y="142.5">B_ONE_INT</text>
<text x="96.3" y="153">3 nTRST</text>
<text x="98.4" y="154.8">3 TDI</text>
<text x="96.3" y="160">2 RTCK</text>
<text x="97.7" y="161.8">3 TDO</text>
<text x="98" y="158.3">3 TCK</text>
<text x="98" y="156.5">3 TMS</text>
<text x="91.2" y="163.5">2,9,11</text>
<text x="96.8" y="163.5">nRESET</text>
<text x="77.5" y="181.1">B_nONE_RST</text>
</g>
<text font-size="1.6" fill="#00f" x="63.7" y="24">+</text>
<g font-size="1.6" fill="#004080">
<text x="211.2" y="130.4">VDD</text>
<text x="216.7" y="130.4">OUT</text>
<text x="211.2" y="133.9">OE</text>
<text x="216.5" y="133.9">GND</text>
<text x="158.6" y="151.4">1</text>
<text x="158.6" y="153.2">3</text>
<text x="158.6" y="155">5</text>
<text x="164.8" y="151.4">2</text>
<text x="164.8" y="153.2">4</text>
<text x="164.8" y="155">6</text>
<text x="158.6" y="156.7">7</text>
<text x="158.6" y="158.5">9</text>
<text x="158.6" y="160.2">11</text>
<text x="158.6" y="162">13</text>
<text x="163.9" y="160.2">12</text>
<text x="163.9" y="162">14</text>
<text x="163.9" y="158.5">10</text>
<text x="164.8" y="156.7">8</text>
<text x="158.6" y="163.7">15</text>
<text x="158.6" y="165.5">17</text>
<text x="158.6" y="167.2">19</text>
<text x="163.9" y="163.7">16</text>
<text x="163.9" y="165.5">18</text>
<text x="163.9" y="167.2">20</text>
</g>
<g font-size="1.3">
<text x="30.4" y="1.3">5</text>
<text x="87.6" y="1.3">4</text>
<text x="144.9" y="1.3">3</text>
<text x="202.1" y="1.3">2</text>
<text x="259.4" y="1.3">1</text>
<text x=".5" y="28">D</text>
<text x="288.4" y="28">D</text>
<text x=".5" y="78.4">C</text>
<text x="288.4" y="78.4">C</text>
<text x=".5" y="128.7">B</text>
<text x="288.4" y="128.7">B</text>
<text x=".5" y="179.1">A</text>
<text x="288.4" y="179.1">A</text>
<text x="30.4" y="204.4">5</text>
<text x="87.6" y="204.4">4</text>
<text x="144.9" y="204.4">3</text>
<text x="202.1" y="204.4">2</text>
<text x="259.4" y="204.4">1</text>
</g>
</svg>
